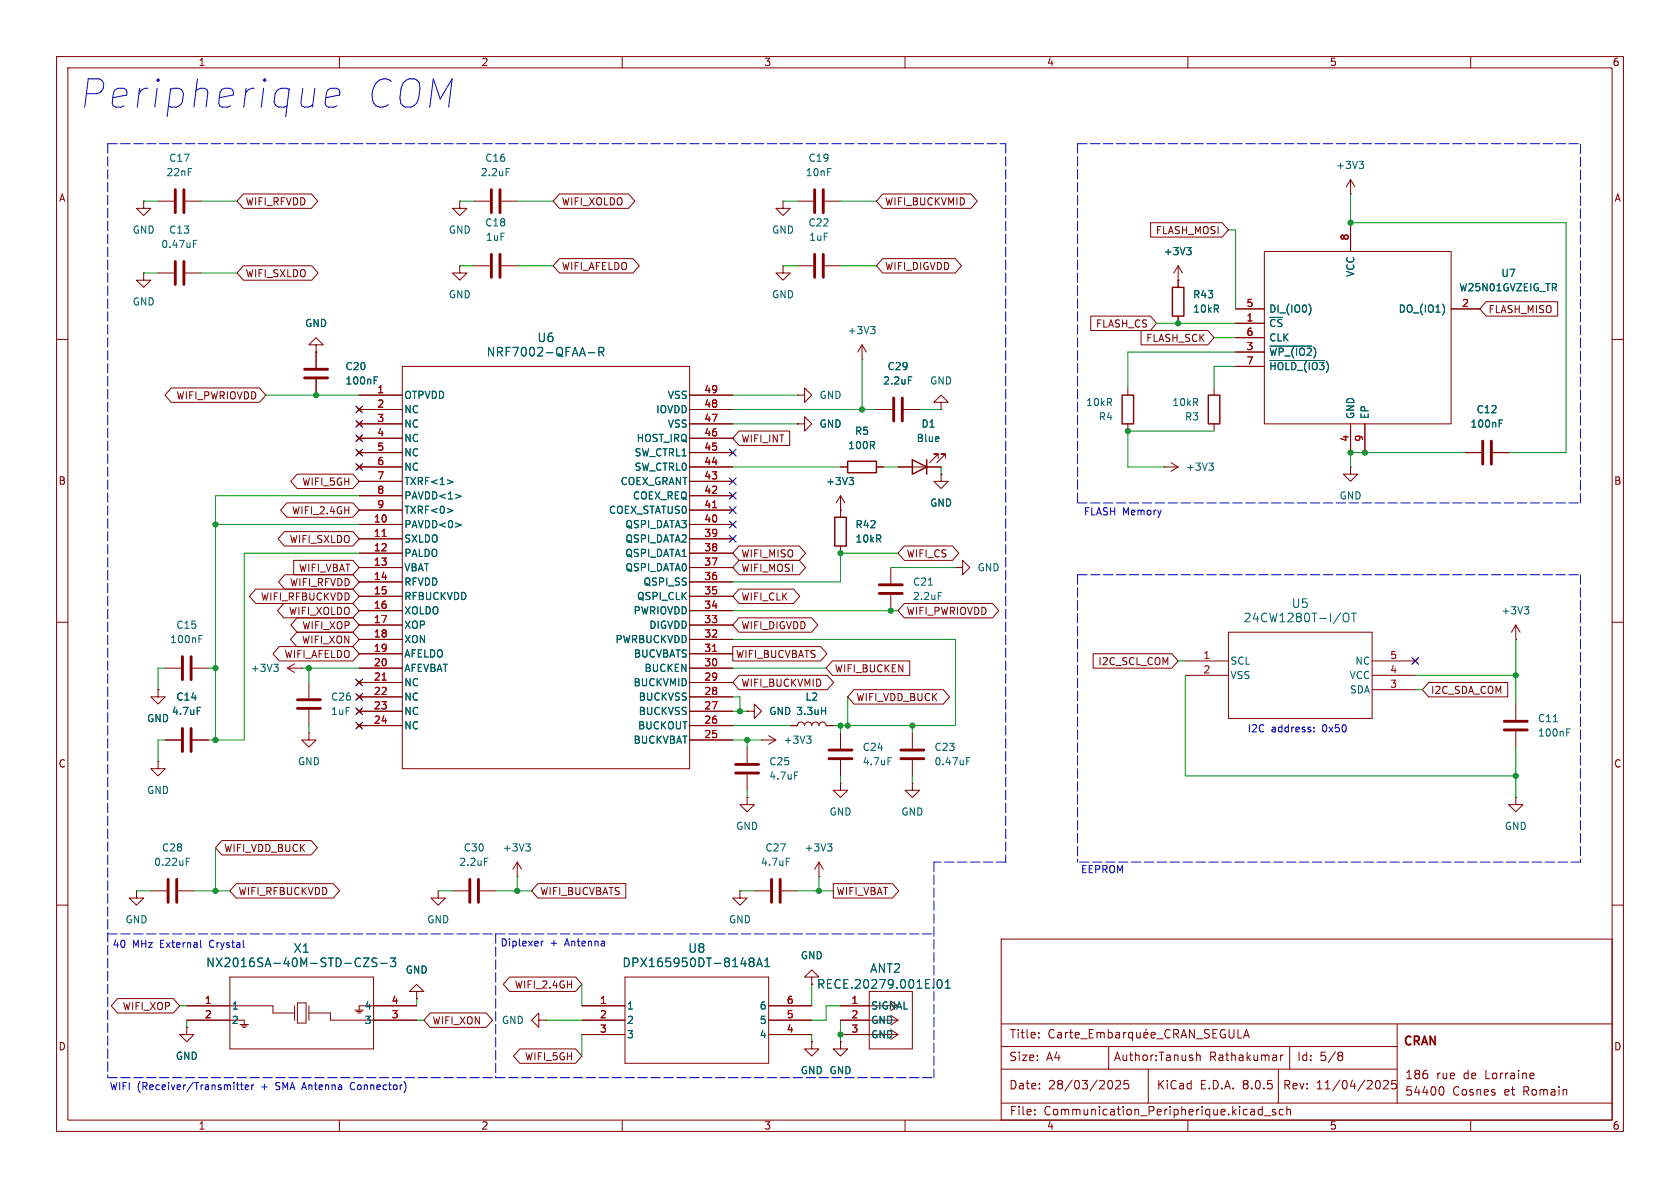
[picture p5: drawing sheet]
<svg xmlns="http://www.w3.org/2000/svg" width="297mm" height="210mm" viewBox="0 0 297 210" stroke-linecap="round" stroke-linejoin="round" font-family="sans-serif">
<g fill="none" stroke="#840000" stroke-width=".18">
<path d="M10 10h277v190h-277zM12 12h273v186h-273zM60 10v2M110 10v2M160 10v2M210 10v2M260 10v2M25.4 35.6v1.2h1.3l-1.3 1.3-1.3-1.3h1.3M25.4 35.6h.1M27.9 35.6h2.8M32.8 35.6h2.8M43 34.3h12.1l1.1 1.3-1.1 1.2h-12.1l-1.1-1.2z"/>
<path d="M81.3 35.6v1.2h1.2l-1.2 1.3-1.3-1.3h1.3M81.3 35.6h.1M83.8 35.6h2.8M88.6 35.6h2.8M98.9 34.3h12.2l1.1 1.3-1.1 1.2h-12.2l-1.1-1.2zM138.4 35.6v1.2h1.3l-1.3 1.3-1.2-1.3h1.2M138.4 35.6h.1M141 35.6h2.8M145.8 35.6h2.8M156.1 34.3h15.6l1.1 1.3-1.1 1.2h-15.6l-1.2-1.2zM203.4 39.4h12.7l1.1 1.2-1.1 1.3h-12.7zM238.8 34.3h.1"/>
<path d="M238.8 31.8l-.8 1.2M238.8 31.8v2.5M238.8 39.4v5.1M238.8 31.8l.7 1.2M10 60h2M25.4 48.3v1.2h1.3l-1.3 1.3-1.3-1.3h1.3M25.4 48.3h.1M27.9 48.3h2.8M32.8 48.3h2.8M43 47h12.1l1.1 1.3-1.1 1.2h-12.1l-1.1-1.2zM81.3 47v1.3h1.2l-1.2 1.2-1.3-1.2h1.3M81.3 47h.1"/>
<path d="M83.8 47h2.8M88.6 47h2.8M98.9 45.7h13l1.1 1.3-1.1 1.3h-13l-1.1-1.3zM138.4 47v1.3h1.3l-1.3 1.2-1.2-1.2h1.2M138.4 47h.1M141 47h2.8M145.8 47h2.8M156.1 45.7h12.8l1.1 1.3-1.1 1.3h-12.8l-1.2-1.3zM192.8 55.9h10.6l1.1 1.3-1.1 1.2h-10.6zM201.7 58.4h11.8l1.1 1.3-1.1 1.3h-11.8zM208.3 49.5h.1M208.3 47l-.8 1.3"/>
<path d="M208.3 47v3.8M208.3 55.9v1.3M208.3 47l.7 1.3M218.4 57.2h5.1M218.4 54.6h5.1M218.4 59.7h5.1M223.5 44.5h33v30.4h-33zM256.5 54.6h5.1M262.7 53.3h12.7v2.6h-12.7l-1.1-1.3zM285 60h2M30.3 68.6h15.6l1.1 1.3-1.1 1.2h-15.6l-1.1-1.2zM55.9 61h1.2l-1.2-1.3-1.3 1.3h1.3v1.2"/>
<path d="M55.9 62.2h.1M55.9 62.2v2.8M55.9 67.1v2.8M63.1 72l.8 .8M63.1 74.5l.8 .8M63.1 77.1l.8 .8M63.1 79.6l.8 .8M63.5 69.9h7.6M63.5 72.4h7.6M63.5 74.9h7.6M63.5 77.5h7.6M63.9 72l-.8 .8"/>
<path d="M63.9 74.5l-.8 .8M63.9 77.1l-.8 .8M63.9 79.6l-.8 .8M71.1 64.8h50.8v71.1h-50.8zM121.9 69.9h7.6M121.9 72.4h7.6M121.9 74.9h7.6M121.9 77.5h7.6M130.7 76.2h8.9v2.5h-8.9l-1.2-1.2zM141 69.9h1.2v-1.3l1.3 1.3-1.3 1.2v-1.2M141 69.9h.1M141 74.9h1.2v-1.2l1.3 1.2-1.3 1.3v-1.3"/>
<path d="M141 74.9h.1M152.4 63.5h.1M152.4 61l-.8 1.2M152.4 61v2.5M152.4 61l.8 1.2M154.9 72.4h2.8M159.8 72.4h2.8M166.4 71.1h1.2l-1.2-1.2-1.3 1.2h1.3v1.3M166.4 72.4h.1M199.4 68.6v1.3M199.4 74.9v1.3M214.6 68.6v1.3"/>
<path d="M214.6 74.9v1.3M218.4 64.8h5.1M218.4 62.2h5.1M238.8 74.9v5.1M241.3 74.9v5.1M50.3 94h12.1l1.1 1.3-1.1 1.2h-12.1l-1.1-1.2zM50.7 88.9h11.7l1.1 1.3-1.1 1.2h-11.7l-1.1-1.2zM51.9 99.1h10.5l1.1 1.2-1.1 1.3h-10.5zM52.5 83.8h9.9l1.1 1.3-1.1 1.3h-9.9l-1.1-1.3zM63.1 82.2l.8 .7M63.5 80h7.6M63.5 92.7h7.6"/>
<path d="M63.5 95.3h7.6M63.5 97.8h7.6M63.5 90.2h7.6M63.5 87.6h7.6M63.5 85.1h7.6M63.5 82.6h7.6M63.9 82.2l-.8 .7M121.9 80h7.6M121.9 92.7h7.6M121.9 95.3h7.6M121.9 97.8h7.6M121.9 90.2h7.6"/>
<path d="M121.9 87.6h7.6M121.9 85.1h7.6M121.9 82.6h7.6M130.7 96.5h10.6l1.1 1.3-1.1 1.3h-10.6l-1.2-1.3zM130.7 99.1h10.6l1.1 1.2-1.1 1.3h-10.6l-1.2-1.3zM148.6 90.2h.1M148.6 87.6v3.8M148.6 96.5v1.3M148.6 82.6h1.3M148.6 87.6l-.8 1.3M148.6 87.6l.8 1.3M154.9 82.6h1.3"/>
<path d="M158.7 82.6h7.7M159.9 96.5h8.5l1.1 1.3-1.1 1.3h-8.5l-1.2-1.3zM165.9 81v-.7h-.8h.8l-1.6 1.5M166.4 83.8v1.3h1.2l-1.2 1.3-1.3-1.3h1.3M166.4 83.8h.1M167.1 81v-.7h-.7h.7l-1.5 1.5M205.7 82.6h.1M205.7 82.6h2.6M207 81.8l1.3 .8M208.3 82.6l-1.3 .7M238.8 82.6v1.2h1.2l-1.2 1.3-1.3-1.3h1.3M238.8 82.6h.1"/>
<path d="M259.1 80h2.8M263.9 80h2.8M10 110h2M29.2 118.1h2.8M34 118.1h2.8M45.2 104.1h17.2l1.1 1.3-1.1 1.3h-17.2l-1.1-1.3zM49.4 114.3h13l1.1 1.3-1.1 1.2h-13l-1.1-1.2zM50.2 106.7h12.2l1.1 1.3-1.1 1.2h-12.2l-1.1-1.2zM50.4 101.6h12l1.1 1.3-1.1 1.2h-12l-1.2-1.2zM50.8 118.1h2.5M50.8 118.1l1.3 .8M52.1 117.3l-1.3 .8"/>
<path d="M52.5 111.8h9.9l1.1 1.2-1.1 1.3h-9.9l-1.1-1.3zM52.5 109.2h9.9l1.1 1.3-1.1 1.3h-9.9l-1.1-1.3zM53.3 118.1h.1M63.5 100.3h7.6M63.5 102.9h7.6M63.5 105.4h7.6M63.5 108h7.6M63.5 110.5h7.6M63.5 113h7.6M63.5 115.6h7.6M63.5 118.1h7.6M121.9 100.3h7.6"/>
<path d="M121.9 102.9h7.6M121.9 105.4h7.6M121.9 108h7.6M121.9 110.5h7.6M121.9 113h7.6M121.9 115.6h7.6M121.9 118.1h7.6M129.5 114.3h15.6l1.1 1.3-1.1 1.2h-15.6zM130.7 119.4h15.6l1.1 1.3-1.1 1.2h-15.6l-1.2-1.2zM130.7 109.2h12.8l1.1 1.3-1.1 1.3h-12.8l-1.2-1.3zM130.7 104.1h9.6l1.1 1.3-1.1 1.3h-9.6l-1.2-1.3zM147.2 116.8h13.6v2.6h-13.6l-1.2-1.3z"/>
<path d="M157.5 100.3v2.8M157.5 105.2v2.8M159.9 106.7h15.6l1.1 1.3-1.1 1.2h-15.6l-1.2-1.2zM168.9 100.3h1.3v-1.2l1.2 1.2-1.2 1.3v-1.3M168.9 100.3h.1M193.3 115.6h13.9l1.1 1.2-1.1 1.3h-13.9zM209.5 116.8h7.7M209.5 119.4h7.7M217.2 111.8h25.4v15.2h-25.4zM242.6 116.8h7.6M242.6 119.4h7.6M249.8 116.5l.8 .7"/>
<path d="M250.6 116.5l-.8 .7M268 113h.1M268 110.5v2.5M268 110.5l-.8 1.3M268 110.5l.7 1.3M285 110h2M27.9 134.6v1.3h1.3l-1.3 1.3-1.2-1.3h1.2M27.9 134.6h.1M27.9 121.9v1.3h1.3l-1.3 1.3-1.2-1.3h1.2M27.9 121.9h.1M29.2 130.8h2.8M34 130.8h2.8"/>
<path d="M54.6 129.5v1.3h1.3l-1.3 1.3-1.3-1.3h1.3M54.6 129.5h.1M54.6 120.7v2.7M54.6 125.5v2.8M63.1 120.3l.8 .7M63.1 122.8l.8 .8M63.1 125.3l.8 .8M63.1 127.9l.8 .8M63.5 128.3h7.6M63.5 120.7h7.6M63.5 123.2h7.6M63.5 125.7h7.6"/>
<path d="M63.9 120.3l-.8 .7M63.9 122.8l-.8 .8M63.9 125.3l-.8 .8M63.9 127.9l-.8 .8M121.9 128.3h7.6M121.9 130.8h7.6M121.9 120.7h7.6M121.9 123.2h7.6M121.9 125.7h7.6M132.1 125.7h1.2v-1.2l1.3 1.2-1.3 1.3v-1.3M132.1 125.7h.1M132.1 132.1v2.8"/>
<path d="M132.1 136.9v2.8M134.6 130.8h.1M134.6 130.8h2.6M135.9 130l1.3 .8M137.2 130.8l-1.3 .8M139.7 128.3h1.3a.64 .64 0 0 1 .6-.7 .64 .64 0 0 1 .6 .7 .64 .64 0 0 1 .7-.7 .64 .64 0 0 1 .6 .7 .64 .64 0 0 1 .6-.7 .64 .64 0 0 1 .7 .7 .64 .64 0 0 1 .6-.7 .64 .64 0 0 1 .6 .7h1.3M148.6 138.4v1.3h1.3l-1.3 1.3-1.3-1.3h1.3M148.6 138.4h.1M148.6 129.5v2.8M148.6 134.4v2.8M151 121.9h15.8l1.1 1.3-1.1 1.3h-15.8l-1.1-1.3zM161.3 138.4v1.3h1.3l-1.3 1.3-1.3-1.3h1.3"/>
<path d="M161.3 138.4h.1M161.3 129.5v2.8M161.3 134.4v2.8M242.6 121.9h7.6M252.6 120.6h13.9v2.6h-13.9l-1.1-1.3zM268 124.5v2.8M268 129.3v2.8M10 160h2M24.1 157.5v1.3h1.3l-1.3 1.2-1.2-1.2h1.2M24.1 157.5h.1M26.7 157.5h2.8M31.5 157.5h2.8"/>
<path d="M39.2 148.6h15.8l1.1 1.3-1.1 1.2h-15.8l-1.1-1.2zM41.8 156.2h17.1l1.1 1.3-1.1 1.3h-17.1l-1.2-1.3zM77.5 157.5v1.3h1.2l-1.2 1.2-1.3-1.2h1.3M77.5 157.5h.1M80 157.5h2.8M84.8 157.5h2.8M91.4 154.9h.1M91.4 152.4l-.7 1.3M91.4 152.4v2.5M91.4 152.4l.8 1.3M95.1 156.2h15.5v2.6h-15.5l-1.1-1.3zM130.8 157.5v1.3h1.3l-1.3 1.2-1.3-1.2h1.3"/>
<path d="M130.8 157.5h.1M132.1 141v1.2h1.2l-1.2 1.3-1.3-1.3h1.3M132.1 141h.1M133.3 157.5h2.8M138.2 157.5h2.8M144.8 154.9h.1M144.8 152.4l-.8 1.3M144.8 152.4v2.5M144.8 152.4l.7 1.3M147.3 156.2h10.5l1.1 1.3-1.1 1.3h-10.5zM268 141v1.2h1.2l-1.2 1.3-1.3-1.3h1.3M268 141h.1"/>
<path d="M285 160h2M20.8 176.5h9.8l1.1 1.3-1.1 1.3h-9.8l-1.1-1.3zM33 177.8h15.3v1.3h3.8M40.6 172.7h25.4v12.7h-25.4zM52.1 177.8v2.5M52.6 177.3h1.5v3.5h-1.5zM54.6 179.1h3.8v1.2h15.3M54.6 177.8v2.5M62.7 178.6h1.6M63 178.8h1M63.2 179.1h.6M73.7 175.3h1.2l-1.2-1.3-1.3 1.3h1.3v1.2"/>
<path d="M73.7 176.5h.1M73.7 177.8h-10.2v.8M76 179.1h10l1.1 1.2-1.1 1.3h-10l-1.1-1.3zM90.1 172.7h11.7l1.1 1.3-1.1 1.3h-11.7l-1.1-1.3zM102.9 177.8h7.6M110.5 172.7h25.4v15.3h-25.4zM135.9 177.8h7.6M143.5 172.7h1.3l-1.3-1.2-1.3 1.2h1.3v1.3M143.5 174h.1M148.6 177.8h10.1M153.7 175.3h7.6v10.1h-7.6zM157.5 179.5l1.2 .8"/>
<path d="M177 166h108v32h-108zM33 181.6v1.3h1.3l-1.3 1.3-1.3-1.3h1.3M33 181.6h.1M33 180.3h10.2v.8M42.4 181.1h1.5M42.7 181.4h1M42.9 181.6h.5M60 198v2M91.9 185.4h9.9l1.1 1.3-1.1 1.3h-9.9l-1.1-1.3zM95.2 180.3v-1.2l-1.2 1.2 1.2 1.3v-1.3h1.3M96.5 180.3h.1M102.9 180.3h7.6"/>
<path d="M102.9 182.9h7.6M110 198v2M135.9 180.3h7.6M135.9 182.9h7.6M143.5 184.2v1.2h1.3l-1.3 1.3-1.3-1.3h1.3M143.5 184.2h.1M148.6 184.2v1.2h1.3l-1.3 1.3-1.3-1.3h1.3M148.6 184.2h.1M148.6 180.3h10.1M148.6 182.9h10.1M157.5 182l1.2 .9M158.7 182.9l-1.2 .8"/>
<path d="M158.7 180.3l-1.2 .9M160 198v2M177 181h108M177 185h70M177 195h108M177 189h70M182.9 197v.1M182.9 196.2v.1M183.6 183.3v.2M183.6 182.6v.1M186.4 182.1a.6 .6 0 0 0-.8 0 .6 .6 0 0 0-.2 .8 .56 .56 0 0 0 .3 .5 .56 .56 0 0 0 .7-.1M187 182.6h.6v.9"/>
<path d="M187.6 182.9h-.5a.29 .29 0 0 0-.2 .3 .29 .29 0 0 0 .2 .3l.5-.1M188.4 182.5v1M188.8 182.5l-.3 .1-.1 .2M189.1 182.5h.5M189.3 182v1.3l.3 .2M190.1 183l.7-.1-.1-.3-.4-.1-.2 .2v.7h.6M191.1 183.6h1.1M192.6 182.7h.5M193.3 182h-.7v1.5h.7M193.9 182.6l.5-.1 .2 .2M193.9 182.5v1M194.6 182.7l.2-.2 .3 .1 .1 .9"/>
<path d="M194.6 182.7v.8M195.9 182.6l.5-.1 .2 .3v.4l-.1 .2h-.6M195.9 182v1.5M196 185v4M196.3 191a.94 .94 0 0 1 0 1.5M197.3 191.1l.5-.1 .2 .1 .1 .3-.9 1.1h.9M197.3 182.6h.6v.9M197.9 182.9h-.5a.29 .29 0 0 0-.2 .3 .29 .29 0 0 0 .2 .3l.5-.1M198.6 182.5v1M199.1 182.5l-.3 .1-.2 .2M199.5 191h-.7l-.1 .7 .2-.1h.5l.1 .3v.5l-.2 .1-.6-.1M200.2 182.6l-.4-.1-.3 .3v.4l.1 .2h.6"/>
<path d="M200.2 182.5v1.5M200.9 182.5l.1 .9 .4 .1 .2-.2M201.6 182.5v1M202.2 183l.7-.1v-.3l-.5-.1-.2 .2 .1 .7h.6M202.7 181.9l-.2 .2M203 189v6M203.5 183l.7-.1-.1-.3-.4-.1-.2 .2 .1 .7h.5M204.5 183.6h1.1M206.9 182.1a.6 .6 0 0 0-.8 0 .6 .6 0 0 0-.2 .8 .56 .56 0 0 0 .3 .5 .56 .56 0 0 0 .7-.1M207.5 182.8l.7-.1 .2-.2-.1-.4-.2-.1h-.6v1.5M207.9 182.8l.5 .7M208.8 183.5l.5-1.5 .5 1.5"/>
<path d="M208.9 183.1h.7M210 198v2M211.1 182v1.5l-.8-1.5v1.5M211.5 183.6h1.1M211.5 186.6l.3-.1 .3 .1 .1 .9M211.5 186v1.5M213.8 182.1l-.6-.1-.3 .3 .2 .3 .6 .3v.4l-.2 .2-.6-.1M214.4 182.7h.5M215.1 182h-.7v1.5h.7M216.6 182.1a.74 .74 0 0 0-.9 .5 .74 .74 0 0 0 .5 .9l.4-.2v-.4h-.2M217.3 182v1.2l.3 .3 .4-.1 .1-.2v-1.2M218.9 182v1.5h.7"/>
<path d="M219.9 183.5l.5-1.5 .5 1.5M220 183.1h.7M222.4 196.8l.3 .3 .4-.1M223.1 195.6v1.5M223.1 196.2l-.4-.1-.3 .3M223.5 197.2h1.1M225.5 196.2l-.4-.1-.2 .2 .1 .2 .5 .2v.3h-.6M226 189v6M226.4 186.5v1M226.8 186.5l-.3 .1-.1 .2M226.9 196.2l-.5-.1-.3 .3v.4l.2 .2h.6M227.5 196.2l.2-.1 .4 .1v.9"/>
<path d="M227.5 195.6v1.5M228 185v4M236.8 186l.4 .1 .2 .2-.3 .3M236.8 186.6h.3M237.1 186.6l.2 .2 .1 .4-.2 .2-.4 .1M243.7 191a.94 .94 0 0 1 0 1.5M244.6 191.1l.6-.1 .2 .1v.3l-.9 1.1h.9M246.8 191h-.7l-.1 .7 .2-.1h.5l.2 .3-.1 .5-.2 .1-.6-.1M247 181v14M254.8 192.1a.8 .8 0 0 1 .5 .7 .8 .8 0 0 1-.5 .8M260 198v2M271 189.7l.2 .3-.7 .2"/>
<path d="M271.1 190.6l-.1 .1"/>
</g>
<g fill="none" stroke="#840000" stroke-width=".51">
<path d="M31 33.5v4.1M32.5 33.5v4.1M86.9 33.5v4.1M88.4 33.5v4.1M144 33.5v4.1M145.5 33.5v4.1M31 46.2v4.1M32.5 46.2v4.1M86.9 45v4M88.4 45v4M144 45v4M145.5 45v4"/>
<path d="M53.8 66.8h4.1M53.8 65.3h4.1M158 70.4v4M159.5 70.4v4M262.1 78v4M263.7 78v4M32.3 116.1v4M33.8 116.1v4M155.4 104.9h4.1M155.4 103.4h4.1M32.3 128.8v4M33.8 128.8v4"/>
<path d="M52.6 123.7h4M52.6 125.2h4M130 136.7h4.1M130 135.1h4.1M146.6 134.1h4M146.6 132.6h4M159.3 134.1h4M159.3 132.6h4M265.9 129h4.1M265.9 127.5h4.1M29.7 155.4v4.1M31.2 155.4v4.1"/>
<path d="M83.1 155.4v4.1M84.6 155.4v4.1M136.4 155.4v4.1M137.9 155.4v4.1"/>
</g>
<g fill="none" stroke="#006464" stroke-width=".18">
<path d="M89.5 29.8h.6M240.3 28.5h.8l-.5 .5M240.8 29l.3 .2v.3l-.3 .3M34.2 43.1h.4M34.2 42.5h.6M153.9 57.7h.8l-.4 .5M154.5 58.2l.2 .3v.3l-.2 .2M209.8 43.8h.8l-.4 .4M210.3 44.2l.3 .3v.3l-.3 .2M231.5 53.8a1.49 1.49 0 0 1 0 1.8M255.3 54.3v.8M66.2 67.2h.4"/>
<path d="M66.2 66.6h.6M104 62.3h1.2M105.9 62.2l.7-.1 .2-.2-.1-.4-.2-.1h-.6v1.5M106.2 62.2l.6 .7M160.6 66.6h.6M224.5 61.2h7.4M224.5 63.7h9.7M265 74.8h.5M265 74.2h.6M79.1 84.8l1 .4-1 .3M79.1 89.9l1 .4-1 .3M80.5 92.4l1 .4-1 .4"/>
<path d="M80.5 87.4l1 .3-1 .4M150.1 84.4h.8l-.4 .5M150.6 84.9l.3 .2v.3l-.3 .3M213.7 81.9h.8l-.4 .4M214.3 82.3l.2 .3v.3l-.2 .2M35.2 112.9h.4M35.2 112.3h.6M48.4 117.4h.8l-.4 .5M48.9 117.9l.3 .2v.3l-.3 .3M164.1 103.4h.7M165.9 104.7h.6M237.5 108.6a.51 .51 0 0 1 .6-.2 .51 .51 0 0 1 .4 .5v.5a.51 .51 0 0 1-.5 .5 .51 .51 0 0 1-.5-.5z"/>
<path d="M238.9 108.4h.9M239.3 108.4v1.5M269.5 107.3h.8l-.5 .4M270 107.7l.3 .3v.3l-.3 .2M34.9 125h.6M140.5 136.5h.6M142.6 130.1h.8l-.4 .5M143.1 130.6l.3 .2v.3l-.3 .3M145.2 125.6h.8M146 125v1.3M157 133.9h.6M170.9 134.5h.4"/>
<path d="M170.9 133.9h.6M274.6 127.6h.7M277 129.5h.4M277 128.8h.6M32.9 151.7h.6M32.9 152.3h.5M85.7 151.7h.6M93 149.2h.7l-.4 .5M93.5 149.7l.2 .2v.3l-.2 .2M139 151.7h.6M146.3 149.2h.8l-.4 .5M146.8 149.7l.3 .2v.3l-.3 .2"/>
<path d="M64.2 169.4h1l-1 1.5h1M66.6 169.4h-.6l-.3 .2 .2 .4 .6 .3v.4l-.2 .2-.6-.1M67.3 170.3h1.1M69 169.4h1l-.5 .5 .4 .2v.6l-.2 .2h-.5l-.2-.2M132.5 169.5l.2-.1 .5 .1 .1 .2-.3 .3M132.5 169.9l.2 .1M132.7 170h.3M132.7 170l-.2 .2M133 170l.3 .3-.1 .4-.2 .2-.5-.2M133.7 170.9l.6-1.5 .5 1.5M133.9 170.4h.7M135.2 170.9h.9"/>
<path d="M135.2 169.8l.4-.4v1.5M165.8 173.3l.2-.1a.83 .83 0 0 1 .6 .6 .83 .83 0 0 1-.3 .8l-.1 .1a.82 .82 0 0 1-.4-1.4zM167.1 174.7h.9M167.1 173.6l.5-.4v1.5"/>
</g>
<path d="M67.6 94.8h.7M126 89.8h.7M126 115.2h.7M67.6 120.2h.7" fill="none" stroke="#a90000" stroke-width=".18"/>
<path d="M207.3 50.8h2v5.1h-2zM198.4 69.9h2v5h-2zM213.6 69.9h2v5h-2zM147.6 91.4h2v5.1h-2zM149.9 81.5h5v2.1h-5zM161.3 81.3l2.5 1.3-2.5 1.2zM163.8 81.3v2.5" fill="none" stroke="#840000" stroke-width=".25"/>
<g fill="none" stroke="#0000c2" stroke-width=".18">
<path d="M57.6 17.3l2.4-.5 .1-.5-.2-.5-.4-.2h-1l-.5 .2-.3 .5-.2 1.9 .2 .5 .4 .2h1l.5-.2M232.3 129.3v.1M232.3 128.6v.1M35.5 166.2v1.1l.1 .2M95.7 166.4v.8M96.1 166.4l-.4 .2M41.8 191.8h.5M42 191.4v1l.3 .2M42.5 191.8h.5M42.7 191.4v1l.3 .2M43.4 192.2l.6-.1-.1-.3h-.4l-.1 .2v.6h.5M44.5 191.8v.8"/>
<path d="M44.9 191.8l-.4 .2M62.2 191.4l-.3 .5 .3 .7"/>
</g>
<g fill="none" stroke="#0000c2" stroke-width=".18" stroke-dasharray="1.7 .6">
<path d="M19 25.4h158.8M19 25.4v165.1M177.8 25.4v127M190.5 25.4h88.9M190.5 25.4v63.5M190.5 88.9h88.9M279.4 88.9v-63.5M190.5 101.6v50.8M190.5 101.6h88.9M279.4 101.6v50.8M165.1 152.4v38.1M177.8 152.4h-12.7"/>
<path d="M279.4 152.4h-88.9M19 165.1h146.1M87.6 165.1v25.4M19 190.5h146.1"/>
</g>
<g fill="none" stroke="#009600" stroke-width=".18">
<path d="M25.4 35.6h2.5M35.6 35.6h6.3M81.3 35.6h2.5M91.4 35.6h6.4M138.4 35.6h2.6M148.6 35.6h6.3M238.8 34.3v5.1h38.1v40.6h-10.2M25.4 48.3h2.5M35.6 48.3h6.3M81.3 47h2.5M91.4 47h6.4M138.4 47h2.6"/>
<path d="M148.6 47h6.3M204.5 57.2h13.9M214.6 59.7h3.8M217.2 40.6h1.2v14M47 69.9h16.5M129.5 69.9h11.5M129.5 74.9h11.5M129.5 72.4h25.4M152.4 63.5v8.9M162.6 72.4h3.8M214.6 76.2h-15.2v6.4h6.3M218.4 62.2h-19v6.4"/>
<path d="M218.4 64.8h-3.8v3.8M38.1 92.7h25.4M63.5 97.8h-20.3v33h-6.4M63.5 87.6h-25.4v43.2M129.5 82.6h19.1M156.2 82.6h2.5M158.7 97.8h-10.1v5.1h-19.1M166.4 82.6v1.2M259.1 80h-20.3v2.6M29.2 118.1h-1.3v3.8M36.8 118.1h1.3M53.3 118.1h10.2"/>
<path d="M54.6 118.1v2.6M129.5 113h39.4v15.3h-21.6M129.5 118.1h16.5M129.5 108h29.2M157.5 100.3h11.4M208.3 116.8h1.2M209.5 119.4v17.8h58.5M250.2 119.4h17.8M268 113v11.5M29.2 130.8h-1.3v3.8M54.6 128.3v1.2M129.5 130.8h5.1"/>
<path d="M129.5 128.3h10.2M129.5 123.2h1.3v2.5M129.5 125.7h2.6M132.1 130.8v1.3M132.1 139.7v1.3M148.6 128.3v1.2M148.6 137.2v1.2M149.9 123.2v5.1M161.3 128.3v1.2M161.3 137.2v1.2M250.2 121.9h1.3M268 132.1v8.9"/>
<path d="M24.1 157.5h2.6M34.3 157.5h6.3M38.1 149.9v7.6M77.5 157.5h2.5M87.6 157.5h6.4M91.4 154.9v2.6M130.8 157.5h2.5M141 157.5h6.3M144.8 154.9v2.6M31.7 177.8h1.3M73.7 176.5v1.3M102.9 174v3.8"/>
<path d="M143.5 174v3.8M148.6 177.8h-2.6v2.5h-2.5M33 180.3v1.3M73.7 180.3h1.2M96.5 180.3h6.4M102.9 182.9v3.8M143.5 182.9v1.3M148.6 180.3v3.9"/>
</g>
<g fill="none" stroke="#000084" stroke-width=".18">
<path d="M62.9 74.3l1.2 1.2M62.9 76.9l1.2 1.2M62.9 79.4l1.2 1.2M62.9 71.8l1.2 1.2M64.1 74.3l-1.2 1.2M64.1 76.9l-1.2 1.2M64.1 79.4l-1.2 1.2M64.1 71.8l-1.2 1.2M128.9 79.4l1.2 1.2M130.1 79.4l-1.2 1.2M62.9 81.9l1.2 1.3M64.1 81.9l-1.2 1.3"/>
<path d="M128.9 87l1.2 1.2M128.9 89.6l1.2 1.2M128.9 92.1l1.2 1.2M128.9 94.6l1.2 1.3M128.9 84.5l1.2 1.2M130.1 87l-1.2 1.2M130.1 89.6l-1.2 1.2M130.1 92.1l-1.2 1.2M130.1 94.6l-1.2 1.3M130.1 84.5l-1.2 1.2M249.6 116.2l1.2 1.2M250.8 116.2l-1.2 1.2"/>
<path d="M62.9 120l1.2 1.3M62.9 122.6l1.2 1.2M62.9 127.7l1.2 1.2M62.9 125.1l1.2 1.2M64.1 120l-1.2 1.3M64.1 122.6l-1.2 1.2M64.1 127.7l-1.2 1.2M64.1 125.1l-1.2 1.2"/>
</g>
<g fill="#009600" stroke="#009600" stroke-width=".18">
<circle cx="132.1" cy="130.8" r=".46"/>
<circle cx="148.6" cy="128.3" r=".46"/>
<circle cx="130.8" cy="125.7" r=".46"/>
<circle cx="148.6" cy="97.8" r=".46"/>
<circle cx="238.8" cy="80" r=".46"/>
<circle cx="238.8" cy="39.4" r=".46"/>
<circle cx="208.3" cy="57.2" r=".46"/>
<circle cx="241.3" cy="80" r=".46"/>
<circle cx="199.4" cy="76.2" r=".46"/>
<circle cx="149.9" cy="128.3" r=".46"/>
<circle cx="157.5" cy="108" r=".46"/>
<circle cx="161.3" cy="128.3" r=".46"/>
<circle cx="152.4" cy="72.4" r=".46"/>
<circle cx="268" cy="119.4" r=".46"/>
<circle cx="268" cy="137.2" r=".46"/>
<circle cx="91.4" cy="157.5" r=".46"/>
<circle cx="38.1" cy="92.7" r=".46"/>
<circle cx="55.9" cy="69.9" r=".46"/>
<circle cx="38.1" cy="157.5" r=".46"/>
<circle cx="38.1" cy="118.1" r=".46"/>
<circle cx="38.1" cy="130.8" r=".46"/>
<circle cx="54.6" cy="118.1" r=".46"/>
<circle cx="148.6" cy="182.9" r=".46"/>
<circle cx="144.8" cy="157.5" r=".46"/>
</g>
<g font-size="7" fill="#0000c2">
<text x="13.7" y="19.6">Peripherique</text>
<text x="63.9" y="19.6">COM</text>
</g>
<g font-size="2.1" fill="#006464">
<text x="85.9" y="63.2">NRF7002-QFAA-R</text>
<text x="94.9" y="60.7">U6</text>
<text x="228.3" y="107.7">U5</text>
<text x="219.7" y="110.2">24CW1280T-I/OT</text>
<text x="36.4" y="171.2">NX2016SA-40M-STD-CZS-3</text>
<text x="51.8" y="168.6">X1</text>
<text x="109.9" y="171.2">DPX165950DT-8148A1</text>
<text x="121.6" y="168.6">U8</text>
<text x="153.7" y="172.2">ANT2</text>
<text x="144.3" y="175">RECE.20279.001E.01</text>
</g>
<g font-size="2.1" fill="#840000">
<text x="178.4" y="183.8">Title:</text>
<text x="248" y="185.2">CRAN</text>
<text x="178.3" y="187.8">Size:</text>
<text x="185" y="187.8">A4</text>
<text x="196.8" y="187.8">Author:Tanush</text>
<text x="213.7" y="187.8">Rathakumar</text>
<text x="229.2" y="187.8">Id:</text>
<text x="233.3" y="187.8">5/8</text>
<text x="248.3" y="191">186</text>
<text x="253.9" y="191">rue</text>
<text x="258.8" y="191">de</text>
<text x="262.7" y="191">Lorraine</text>
<text x="178.3" y="192.8">Date:</text>
<text x="178.4" y="197.4">File:</text>
<text x="184.5" y="197.4">Communication_Peripherique.kicad_sch</text>
<text x="185.3" y="192.8">28/03/2025</text>
<text x="204.4" y="192.8">KiCad</text>
<text x="212.1" y="192.8">E.D.A.</text>
<text x="219.7" y="192.8">8.0.5</text>
<text x="226.7" y="192.8">Rev:</text>
<text x="232.6" y="192.8">11/04/2025</text>
<text x="248.3" y="193.9">54400</text>
<text x="256.7" y="193.9">Cosnes</text>
<text x="266" y="193.9">et</text>
<text x="269.4" y="193.9">Romain</text>
</g>
<g font-size="1.8" fill="#840000">
<text x="35" y="11.9">1</text>
<text x="85" y="11.9">2</text>
<text x="135" y="11.9">3</text>
<text x="185" y="11.9">4</text>
<text x="235" y="11.9">5</text>
<text x="285" y="11.9">6</text>
<text x="10.3" y="35.9">A</text>
<text x="285.3" y="35.9">A</text>
<text x="43.3" y="36.5">WIFI_RFVDD</text>
<text x="99.2" y="36.5">WIFI_XOLDO</text>
<text x="156.4" y="36.5">WIFI_BUCKVMID</text>
<text x="204.2" y="41.6">FLASH_MOSI</text>
<text x="99.2" y="47.9">WIFI_AFELDO</text>
<text x="156.4" y="47.9">WIFI_DIGVDD</text>
<text x="43.3" y="49.2">WIFI_SXLDO</text>
<text x="193.6" y="58.1">FLASH_CS</text>
<text x="263.1" y="55.6">FLASH_MISO</text>
<text x="202.5" y="60.6">FLASH_SCK</text>
<text x="31.1" y="70.8">WIFI_PWRIOVDD</text>
<text x="131" y="78.4">WIFI_INT</text>
<text x="10.3" y="85.9">B</text>
<text x="53.3" y="86">WIFI_5GH</text>
<text x="285.3" y="85.9">B</text>
<text x="51.5" y="91.1">WIFI_2.4GH</text>
<text x="51.1" y="96.2">WIFI_SXLDO</text>
<text x="52.7" y="101.3">WIFI_VBAT</text>
<text x="131" y="98.7">WIFI_MISO</text>
<text x="131" y="101.3">WIFI_MOSI</text>
<text x="160.2" y="98.7">WIFI_CS</text>
<text x="46" y="106.4">WIFI_RFBUCKVDD</text>
<text x="51.2" y="103.8">WIFI_RFVDD</text>
<text x="131" y="106.4">WIFI_CLK</text>
<text x="51" y="108.9">WIFI_XOLDO</text>
<text x="53.3" y="114">WIFI_XON</text>
<text x="53.3" y="111.4">WIFI_XOP</text>
<text x="131" y="111.4">WIFI_DIGVDD</text>
<text x="160.2" y="108.9">WIFI_PWRIOVDD</text>
<text x="50.2" y="116.5">WIFI_AFELDO</text>
<text x="130" y="116.5">WIFI_BUCVBATS</text>
<text x="147.5" y="119.1">WIFI_BUCKEN</text>
<text x="194.1" y="117.8">I2C_SCL_COM</text>
<text x="131" y="121.6">WIFI_BUCKVMID</text>
<text x="151.3" y="124.1">WIFI_VDD_BUCK</text>
<text x="252.9" y="122.9">I2C_SDA_COM</text>
<text x="10.3" y="135.9">C</text>
<text x="285.3" y="135.9">C</text>
<text x="39.5" y="150.8">WIFI_VDD_BUCK</text>
<text x="42.1" y="158.4">WIFI_RFBUCKVDD</text>
<text x="95.4" y="158.4">WIFI_BUCVBATS</text>
<text x="147.8" y="158.4">WIFI_VBAT</text>
<text x="21.6" y="178.8">WIFI_XOP</text>
<text x="90.9" y="174.9">WIFI_2.4GH</text>
<text x="10.3" y="185.9">D</text>
<text x="76.4" y="181.3">WIFI_XON</text>
<text x="285.3" y="185.9">D</text>
<text x="92.7" y="187.6">WIFI_5GH</text>
<text x="35" y="199.9">1</text>
<text x="85" y="199.9">2</text>
<text x="135" y="199.9">3</text>
<text x="185" y="199.9">4</text>
<text x="235" y="199.9">5</text>
<text x="285" y="199.9">6</text>
</g>
<g font-size="1.8" fill="#006464">
<text x="29.8" y="28.8">C17</text>
<text x="85.7" y="28.8">C16</text>
<text x="142.8" y="28.8">C19</text>
<text x="29.3" y="31.3">22nF</text>
<text x="84.9" y="31.3">2.2uF</text>
<text x="142.3" y="31.3">10nF</text>
<text x="236.1" y="30.1">+3V3</text>
<text x="23.4" y="41.5">GND</text>
<text x="29.8" y="41.5">C13</text>
<text x="79.2" y="41.5">GND</text>
<text x="85.7" y="40.2">C18</text>
<text x="136.4" y="41.5">GND</text>
<text x="142.8" y="40.2">C22</text>
<text x="28.4" y="44">0.47uF</text>
<text x="85.8" y="42.8">1uF</text>
<text x="143" y="42.8">1uF</text>
<text x="205.6" y="45.3">+3V3</text>
<text x="79.2" y="52.9">GND</text>
<text x="136.4" y="52.9">GND</text>
<text x="210.8" y="52.9">R43</text>
<text x="239.6" y="49" transform="rotate(-90 239.6 49)">VCC</text>
<text x="257.9" y="51.7">W25N01GVZEIG_TR</text>
<text x="265.3" y="49.2">U7</text>
<text x="23.4" y="54.2">GND</text>
<text x="53.8" y="58">GND</text>
<text x="149.8" y="59.3">+3V3</text>
<text x="210.8" y="55.5">10kR</text>
<text x="224.3" y="58">~{CS}</text>
<text x="224.3" y="55.5">DI_(IO0)</text>
<text x="247.2" y="55.5">DO_(IO1)</text>
<text x="61" y="65.6">C20</text>
<text x="156.8" y="65.6">C29</text>
<text x="224.3" y="63.1">~{WP_(IO2})</text>
<text x="224.3" y="60.6">CLK</text>
<text x="224.3" y="65.6">~{HOLD_(IO3})</text>
<text x="61" y="68.2">100nF</text>
<text x="71.4" y="70.7">OTPVDD</text>
<text x="118" y="70.7">VSS</text>
<text x="144.8" y="70.7">GND</text>
<text x="156" y="68.2">2.2uF</text>
<text x="164.3" y="68.2">GND</text>
<text x="191.9" y="72">10kR</text>
<text x="207.2" y="72">10kR</text>
<text x="71.4" y="73.3">NC</text>
<text x="71.4" y="75.8">NC</text>
<text x="115.9" y="73.3">IOVDD</text>
<text x="118" y="75.8">VSS</text>
<text x="144.8" y="75.8">GND</text>
<text x="151.1" y="77.1">R5</text>
<text x="162.8" y="75.8">D1</text>
<text x="194.2" y="74.5">R4</text>
<text x="209.4" y="74.5">R3</text>
<text x="239.6" y="74.2" transform="rotate(-90 239.6 74.2)">GND</text>
<text x="242.2" y="74.2" transform="rotate(-90 242.2 74.2)">EP</text>
<text x="259.9" y="75.8">100nF</text>
<text x="260.9" y="73.3">C12</text>
<text x="71.4" y="78.3">NC</text>
<text x="71.4" y="80.9">NC</text>
<text x="71.4" y="83.4">NC</text>
<text x="112.1" y="83.4">SW_CTRL0</text>
<text x="112.1" y="80.9">SW_CTRL1</text>
<text x="112.5" y="78.3">HOST_IRQ</text>
<text x="149.8" y="79.6">100R</text>
<text x="162" y="78.3">Blue</text>
<text x="209.6" y="83.4">+3V3</text>
<text x="71.4" y="86">TXRF&lt;1&gt;</text>
<text x="71.4" y="88.5">PAVDD&lt;1&gt;</text>
<text x="109.6" y="86">COEX_GRANT</text>
<text x="111.8" y="88.5">COEX_REQ</text>
<text x="145.9" y="86">+3V3</text>
<text x="164.3" y="89.8">GND</text>
<text x="236.7" y="88.5">GND</text>
<text x="71.4" y="93.6">PAVDD&lt;0&gt;</text>
<text x="71.4" y="91">TXRF&lt;0&gt;</text>
<text x="107.6" y="91">COEX_STATUS0</text>
<text x="110.5" y="93.6">QSPI_DATA3</text>
<text x="151.1" y="93.6">R42</text>
<text x="71.4" y="96.1">SXLDO</text>
<text x="71.4" y="98.7">PALDO</text>
<text x="71.4" y="101.2">VBAT</text>
<text x="110.5" y="101.2">QSPI_DATA0</text>
<text x="110.5" y="98.7">QSPI_DATA1</text>
<text x="110.5" y="96.1">QSPI_DATA2</text>
<text x="151.1" y="96.1">10kR</text>
<text x="172.7" y="101.2">GND</text>
<text x="71.4" y="103.7">RFVDD</text>
<text x="71.4" y="106.3">RFBUCKVDD</text>
<text x="112.5" y="106.3">QSPI_CLK</text>
<text x="113.7" y="103.7">QSPI_SS</text>
<text x="161.3" y="103.7">C21</text>
<text x="161.3" y="106.3">2.2uF</text>
<text x="30" y="113.9">100nF</text>
<text x="31.1" y="111.4">C15</text>
<text x="71.4" y="108.8">XOLDO</text>
<text x="71.4" y="111.4">XOP</text>
<text x="71.4" y="113.9">XON</text>
<text x="108.7" y="113.9">PWRBUCKVDD</text>
<text x="111.9" y="108.8">PWRIOVDD</text>
<text x="114.7" y="111.4">DIGVDD</text>
<text x="265.3" y="108.8">+3V3</text>
<text x="44.2" y="119">+3V3</text>
<text x="71.4" y="116.4">AFELDO</text>
<text x="71.4" y="119">AFEVBAT</text>
<text x="112" y="116.4">BUCVBATS</text>
<text x="113.8" y="119">BUCKEN</text>
<text x="217.4" y="117.7">SCL</text>
<text x="239.5" y="117.7">NC</text>
<text x="31.1" y="124.1">C14</text>
<text x="58.4" y="124.1">C26</text>
<text x="71.4" y="121.5">NC</text>
<text x="71.4" y="124.1">NC</text>
<text x="111.9" y="121.5">BUCKVMID</text>
<text x="112.8" y="124.1">BUCKVSS</text>
<text x="142.3" y="124.1">L2</text>
<text x="217.4" y="120.2">VSS</text>
<text x="238.5" y="120.2">VCC</text>
<text x="238.5" y="122.8">SDA</text>
<text x="25.9" y="127.9">GND</text>
<text x="30.3" y="126.6">4.7uF</text>
<text x="58.4" y="126.6">1uF</text>
<text x="71.4" y="126.6">NC</text>
<text x="71.4" y="129.1">NC</text>
<text x="111.9" y="131.7">BUCKVBAT</text>
<text x="112.7" y="129.1">BUCKOUT</text>
<text x="112.8" y="126.6">BUCKVSS</text>
<text x="135.9" y="126.6">GND 3.3uH</text>
<text x="138.4" y="131.7">+3V3</text>
<text x="271.8" y="127.9">C11</text>
<text x="271.8" y="130.4">100nF</text>
<text x="52.6" y="135.5">GND</text>
<text x="135.9" y="135.5">C25</text>
<text x="152.4" y="132.9">C24</text>
<text x="152.4" y="135.5">4.7uF</text>
<text x="165.1" y="135.5">0.47uF</text>
<text x="165.1" y="132.9">C23</text>
<text x="25.9" y="140.6">GND</text>
<text x="135.9" y="138">4.7uF</text>
<text x="130" y="146.9">GND</text>
<text x="146.6" y="144.4">GND</text>
<text x="159.3" y="144.4">GND</text>
<text x="265.9" y="146.9">GND</text>
<text x="27.1" y="153.3">0.22uF</text>
<text x="28.5" y="150.7">C28</text>
<text x="81.1" y="153.3">2.2uF</text>
<text x="81.9" y="150.7">C30</text>
<text x="88.8" y="150.7">+3V3</text>
<text x="134.4" y="153.3">4.7uF</text>
<text x="135.2" y="150.7">C27</text>
<text x="142.1" y="150.7">+3V3</text>
<text x="22.1" y="163.4">GND</text>
<text x="75.4" y="163.4">GND</text>
<text x="128.8" y="163.4">GND</text>
<text x="71.6" y="172.3">GND</text>
<text x="141.5" y="169.8">GND</text>
<text x="40.9" y="178.7">1</text>
<text x="64.4" y="178.7">4</text>
<text x="110.7" y="178.7">1</text>
<text x="134.2" y="178.7">6</text>
<text x="153.9" y="178.7">SIGNAL</text>
<text x="40.9" y="181.2">2</text>
<text x="64.4" y="181.2">3</text>
<text x="88.6" y="181.2">GND</text>
<text x="110.7" y="181.2">2</text>
<text x="110.7" y="183.7">3</text>
<text x="134.2" y="183.7">4</text>
<text x="134.2" y="181.2">5</text>
<text x="153.9" y="181.2">GND</text>
<text x="153.9" y="183.7">GND</text>
<text x="31" y="187.6">GND</text>
<text x="141.5" y="190.1">GND GND</text>
</g>
<g font-size="1.8" fill="#a90000">
<text x="238.5" y="42.6" transform="rotate(-90 238.5 42.6)">8</text>
<text x="220.3" y="56.9">1</text>
<text x="220.3" y="54.4">5</text>
<text x="220.3" y="59.4">6</text>
<text x="258.4" y="54.4">2</text>
<text x="220.3" y="62">3</text>
<text x="220.3" y="64.5">7</text>
<text x="66.6" y="69.6">1</text>
<text x="124.4" y="69.6">49</text>
<text x="66.6" y="72.1">2</text>
<text x="66.6" y="74.7">3</text>
<text x="66.6" y="77.2">4</text>
<text x="124.4" y="77.2">46</text>
<text x="124.4" y="74.7">47</text>
<text x="124.4" y="72.1">48</text>
<text x="66.6" y="79.8">5</text>
<text x="66.6" y="82.3">6</text>
<text x="124.4" y="82.3">44</text>
<text x="124.4" y="79.8">45</text>
<text x="238.5" y="78.2" transform="rotate(-90 238.5 78.2)">4</text>
<text x="241" y="78.2" transform="rotate(-90 241 78.2)">9</text>
<text x="66.6" y="84.8">7</text>
<text x="66.6" y="87.4">8</text>
<text x="66.6" y="89.9">9</text>
<text x="124.4" y="89.9">41</text>
<text x="124.4" y="87.4">42</text>
<text x="124.4" y="84.8">43</text>
<text x="66" y="92.5">10</text>
<text x="66" y="95">11</text>
<text x="124.4" y="95">39</text>
<text x="124.4" y="92.5">40</text>
<text x="66" y="97.5">12</text>
<text x="66" y="100.1">13</text>
<text x="124.4" y="100.1">37</text>
<text x="124.4" y="97.5">38</text>
<text x="66" y="102.6">14</text>
<text x="66" y="105.2">15</text>
<text x="66" y="107.7">16</text>
<text x="124.4" y="107.7">34</text>
<text x="124.4" y="105.2">35</text>
<text x="124.4" y="102.6">36</text>
<text x="66" y="110.2">17</text>
<text x="66" y="112.8">18</text>
<text x="124.4" y="112.8">32</text>
<text x="124.4" y="110.2">33</text>
<text x="66" y="115.3">19</text>
<text x="66" y="117.9">20</text>
<text x="124.4" y="117.9">30</text>
<text x="124.4" y="115.3">31</text>
<text x="212.7" y="116.6">1</text>
<text x="212.7" y="119.1">2</text>
<text x="245.7" y="119.1">4</text>
<text x="245.7" y="116.6">5</text>
<text x="66" y="120.4">21</text>
<text x="66" y="122.9">22</text>
<text x="66" y="125.5">23</text>
<text x="124.4" y="125.5">27</text>
<text x="124.4" y="122.9">28</text>
<text x="124.4" y="120.4">29</text>
<text x="245.7" y="121.7">3</text>
<text x="66" y="128">24</text>
<text x="124.4" y="130.6">25</text>
<text x="124.4" y="128">26</text>
<text x="36.1" y="177.5">1</text>
<text x="69.1" y="177.5">4</text>
<text x="106" y="177.5">1</text>
<text x="139" y="177.5">6</text>
<text x="150.4" y="177.5">1</text>
<text x="36.1" y="180.1">2</text>
<text x="69.1" y="180.1">3</text>
<text x="106" y="180.1">2</text>
<text x="106" y="182.6">3</text>
<text x="139" y="182.6">4</text>
<text x="139" y="180.1">5</text>
<text x="150.4" y="180.1">2</text>
<text x="150.4" y="182.6">3</text>
</g>
<g font-size="1.8" fill="#0000c2">
<text x="191.5" y="91.2">FLASH Memory</text>
<text x="220.5" y="129.5">I2C</text>
<text x="224.7" y="129.5">address:</text>
<text x="233.9" y="129.5">0x50</text>
<text x="191" y="154.4">EEPROM</text>
<text x="19.8" y="167.6">40</text>
<text x="23.4" y="167.6">MHz</text>
<text x="28.4" y="167.6">External</text>
<text x="37.3" y="167.6">Crystal</text>
<text x="88.4" y="167.4">Diplexer</text>
<text x="97.2" y="167.4">+</text>
<text x="100" y="167.4">Antenna</text>
<text x="19.3" y="192.8">WIFI (Receiver/Transmitter</text>
<text x="46.3" y="192.8">+</text>
<text x="49" y="192.8">SMA Antenna</text>
<text x="62.6" y="192.8">Connector)</text>
</g>
</svg>
